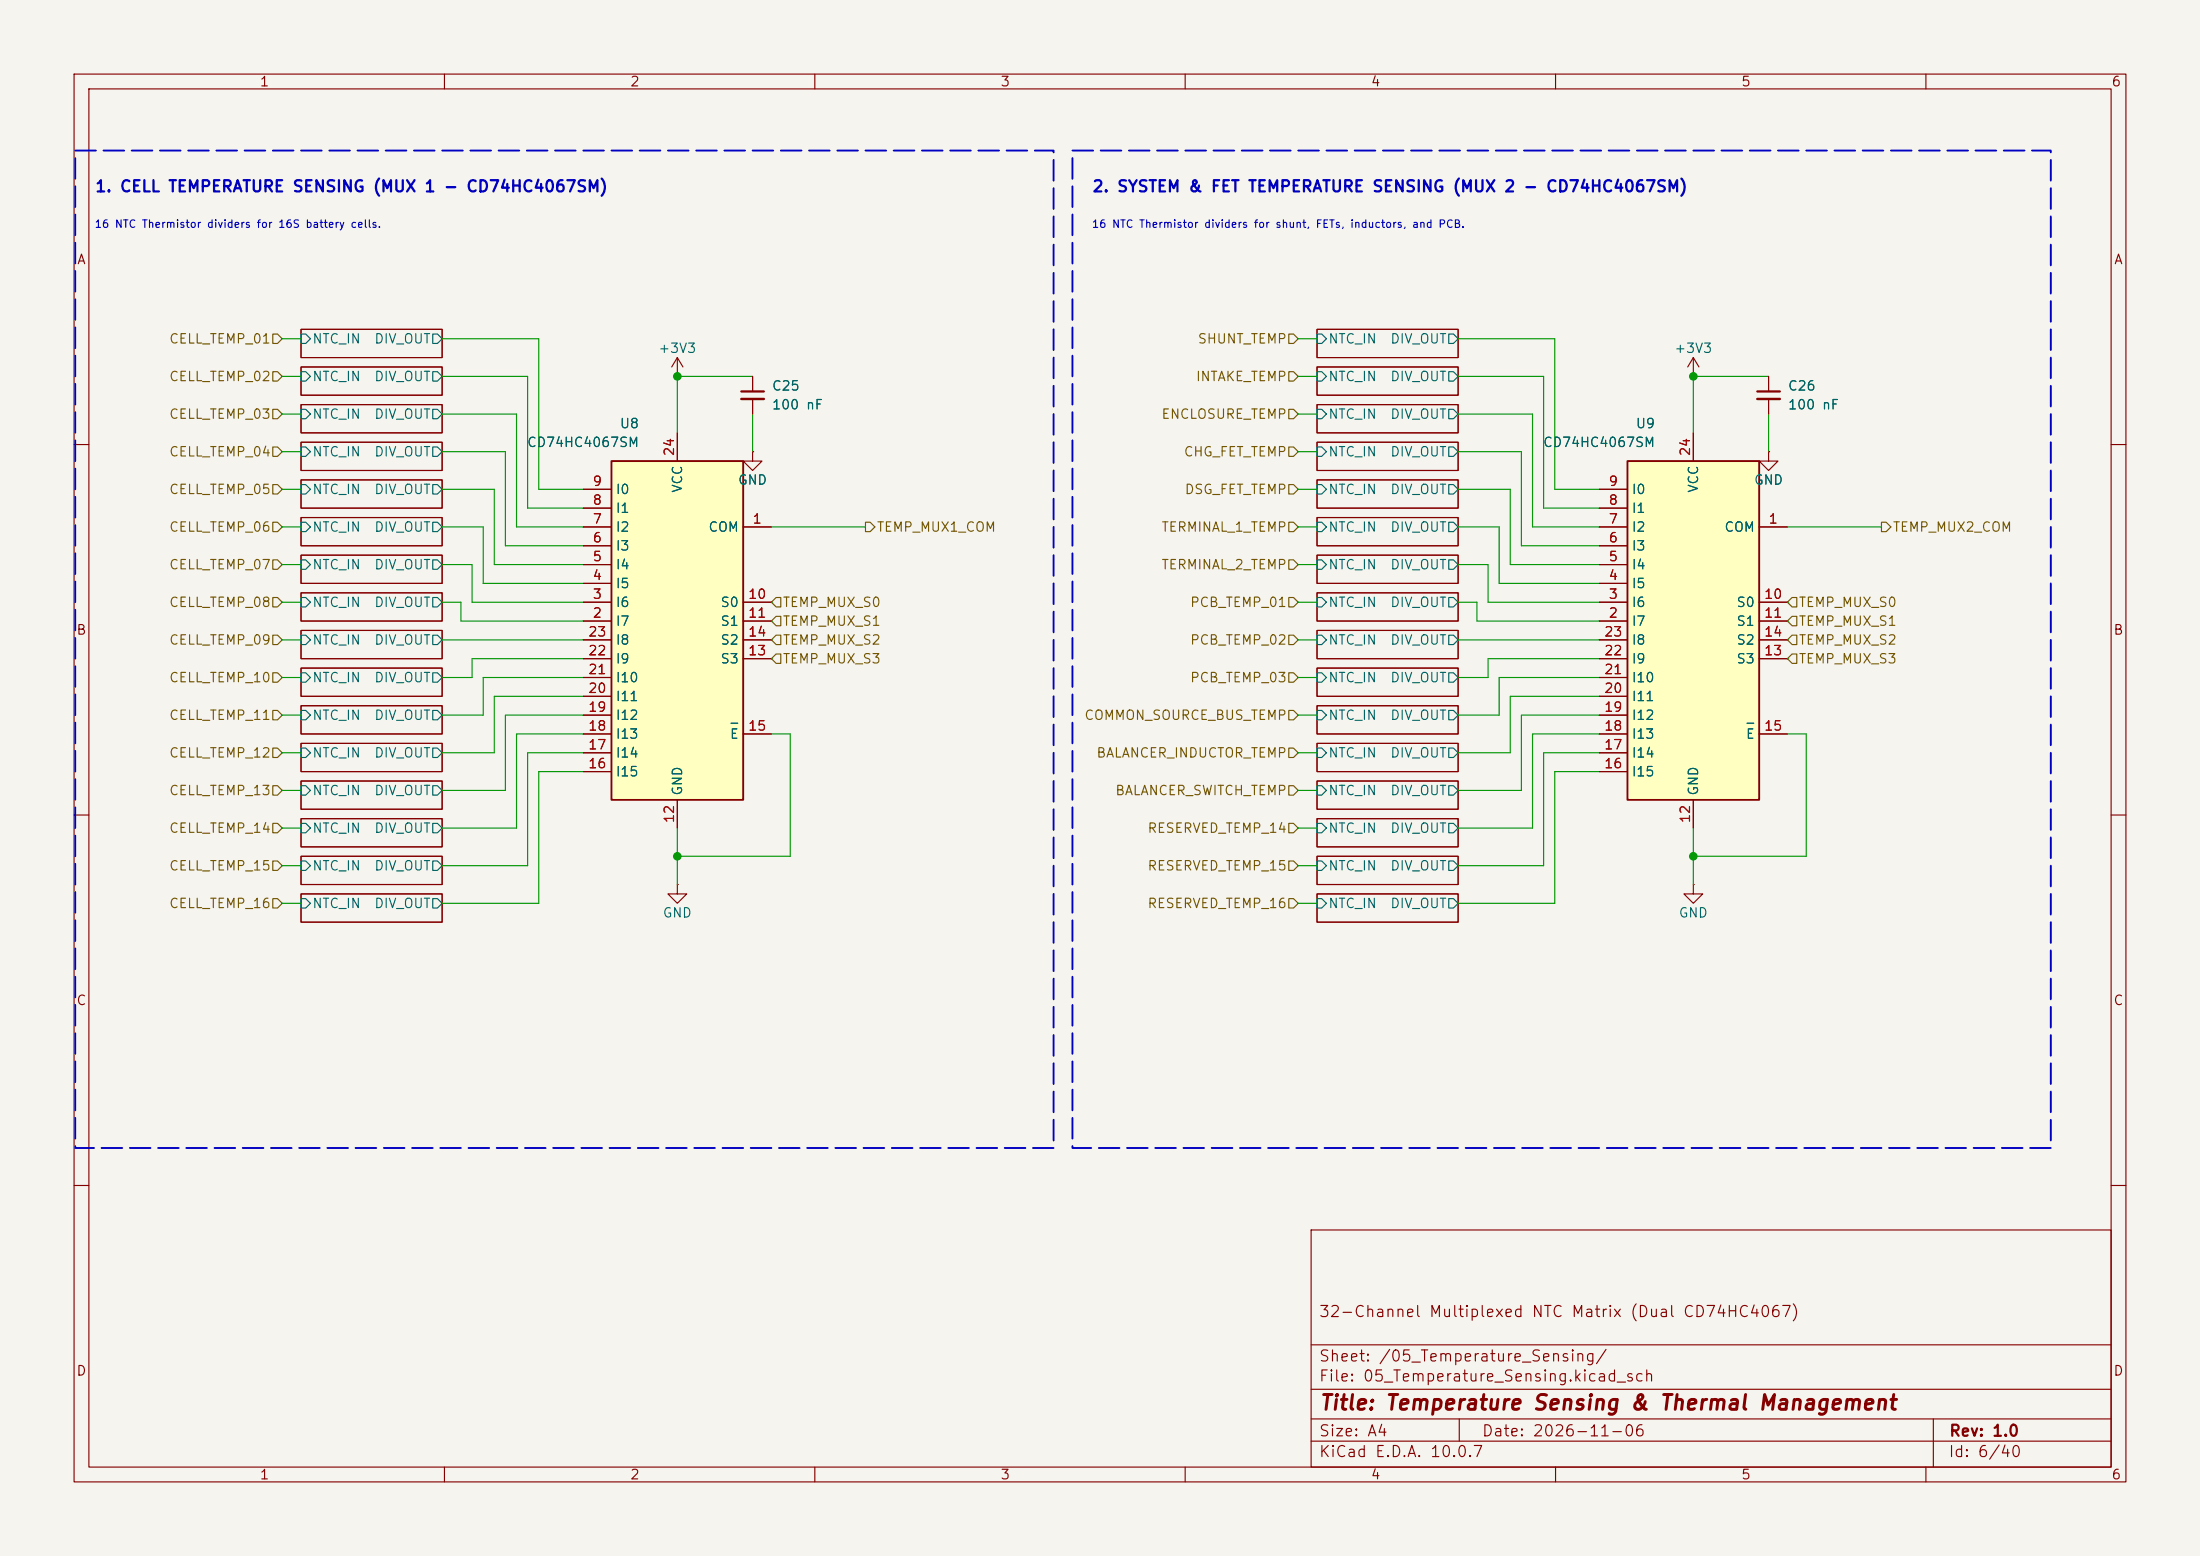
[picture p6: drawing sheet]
<svg xmlns="http://www.w3.org/2000/svg" width="297mm" height="210mm" viewBox="0 0 297 210" stroke-linecap="round" stroke-linejoin="round" font-family="sans-serif">
<path d="M0 0h297v210h-297z" fill="#f5f4ef" stroke="#f5f4ef" stroke-width=".14"/>
<g fill="none" stroke="#840000" stroke-width=".15">
<path d="M10 10h277v190h-277zM12 12h273v186h-273zM60 10v2M110 10v2M160 10v2M210 10v2M260 10v2M40.6 59.7h19.1v3.8h-19.1zM40.6 49.5h19.1v3.8h-19.1zM40.6 54.6h19.1v3.8h-19.1zM40.6 44.5h19.1v3.8h-19.1zM101.6 50.8v2"/>
<path d="M101.6 53.8v2.1M177.8 49.5h19v3.8h-19zM177.8 59.7h19v3.8h-19zM177.8 44.5h19v3.8h-19zM177.8 54.6h19v3.8h-19zM10 60h2M40.6 64.8h19.1v3.8h-19.1zM40.6 74.9h19.1v3.8h-19.1zM40.6 69.9h19.1v3.8h-19.1zM177.8 69.9h19v3.8h-19zM177.8 64.8h19v3.8h-19zM177.8 74.9h19v3.8h-19z"/>
<path d="M238.8 61v1.2h1.2l-1.2 1.3-1.3-1.3h1.3M238.8 61h.1M285 60h2M40.6 95.3h19.1v3.8h-19.1zM40.6 90.2h19.1v3.8h-19.1zM40.6 85.1h19.1v3.8h-19.1zM40.6 80h19.1v3.8h-19.1zM177.8 90.2h19v3.8h-19zM177.8 80h19v3.8h-19zM177.8 95.3h19v3.8h-19zM177.8 85.1h19v3.8h-19zM10 110h2"/>
<path d="M40.6 100.3h19.1v3.8h-19.1zM40.6 115.6h19.1v3.8h-19.1zM40.6 110.5h19.1v3.8h-19.1zM40.6 105.4h19.1v3.8h-19.1zM91.4 119.4v1.3h1.3l-1.3 1.2-1.2-1.2h1.2M91.4 119.4h.1M177.8 100.3h19v3.8h-19zM177.8 105.4h19v3.8h-19zM177.8 115.6h19v3.8h-19zM177.8 110.5h19v3.8h-19zM285 110h2M40.6 120.7h19.1v3.8h-19.1z"/>
<path d="M177.8 120.7h19v3.8h-19zM10 160h2M177 166h108v32h-108zM285 160h2M60 198v2M110 198v2M160 198v2M177 194.5h108M177 191.5h108M177 187.5h108M177 181.5h108M197 191.5v3"/>
<path d="M210 198v2M260 198v2M261 191.5v6.5"/>
</g>
<g fill="none" stroke="#006464" stroke-width=".15">
<path d="M40.6 50.2h.7l.6 .6-.6 .6h-.7zM40.6 55.2h.7l.6 .7-.6 .6h-.7zM40.6 45.1h.7l.6 .6-.6 .7h-.7zM58.4 50.2h.7l.6 .6-.6 .6h-.7zM58.4 55.2h.7l.6 .7-.6 .6h-.7zM58.4 45.1h.7l.6 .6-.6 .7h-.7zM177.8 50.2h.6l.7 .6-.7 .6h-.6zM177.8 45.1h.6l.7 .6-.7 .7h-.6zM177.8 55.2h.6l.7 .7-.7 .6h-.6zM195.6 50.2h.6l.6 .6-.6 .6h-.6zM195.6 45.1h.6l.6 .6-.6 .7h-.6zM195.6 55.2h.6l.6 .7-.6 .6h-.6z"/>
<path d="M40.6 65.4h.7l.6 .6-.6 .7h-.7zM40.6 75.6h.7l.6 .6-.6 .6h-.7zM40.6 70.5h.7l.6 .6-.6 .7h-.7zM40.6 60.3h.7l.6 .7-.6 .6h-.7zM58.4 65.4h.7l.6 .6-.6 .7h-.7zM58.4 75.6h.7l.6 .6-.6 .6h-.7zM58.4 70.5h.7l.6 .6-.6 .7h-.7zM58.4 60.3h.7l.6 .7-.6 .6h-.7zM177.8 60.3h.6l.7 .7-.7 .6h-.6zM177.8 70.5h.6l.7 .6-.7 .7h-.6zM177.8 65.4h.6l.7 .6-.7 .7h-.6zM177.8 75.6h.6l.7 .6-.7 .6h-.6z"/>
<path d="M195.6 60.3h.6l.6 .7-.6 .6h-.6zM195.6 70.5h.6l.6 .6-.6 .7h-.6zM195.6 65.4h.6l.6 .6-.6 .7h-.6zM195.6 75.6h.6l.6 .6-.6 .6h-.6zM40.6 95.9h.7l.6 .6-.6 .7h-.7zM40.6 90.8h.7l.6 .6-.6 .7h-.7zM40.6 85.7h.7l.6 .7-.6 .6h-.7zM40.6 80.6h.7l.6 .7-.6 .6h-.7zM58.4 95.9h.7l.6 .6-.6 .7h-.7zM58.4 90.8h.7l.6 .6-.6 .7h-.7zM58.4 85.7h.7l.6 .7-.6 .6h-.7zM58.4 80.6h.7l.6 .7-.6 .6h-.7z"/>
<path d="M177.8 90.8h.6l.7 .6-.7 .7h-.6zM177.8 80.6h.6l.7 .7-.7 .6h-.6zM177.8 95.9h.6l.7 .6-.7 .7h-.6zM177.8 85.7h.6l.7 .7-.7 .6h-.6zM195.6 90.8h.6l.6 .6-.6 .7h-.6zM195.6 80.6h.6l.6 .7-.6 .6h-.6zM195.6 95.9h.6l.6 .6-.6 .7h-.6zM195.6 85.7h.6l.6 .7-.6 .6h-.6zM40.6 101h.7l.6 .6-.6 .6h-.7zM40.6 116.2h.7l.6 .6-.6 .7h-.7zM40.6 111.1h.7l.6 .7-.6 .6h-.7zM40.6 106h.7l.6 .7-.6 .6h-.7z"/>
<path d="M58.4 101h.7l.6 .6-.6 .6h-.7zM58.4 116.2h.7l.6 .6-.6 .7h-.7zM58.4 111.1h.7l.6 .7-.6 .6h-.7zM58.4 106h.7l.6 .7-.6 .6h-.7zM177.8 101h.6l.7 .6-.7 .6h-.6zM177.8 106h.6l.7 .7-.7 .6h-.6zM177.8 116.2h.6l.7 .6-.7 .7h-.6zM177.8 111.1h.6l.7 .7-.7 .6h-.6zM195.6 101h.6l.6 .6-.6 .6h-.6zM195.6 106h.6l.6 .7-.6 .6h-.6zM195.6 116.2h.6l.6 .6-.6 .7h-.6zM195.6 111.1h.6l.6 .7-.6 .6h-.6z"/>
<path d="M40.6 121.3h.7l.6 .6-.6 .7h-.7zM58.4 121.3h.7l.6 .6-.6 .7h-.7zM177.8 121.3h.6l.7 .6-.7 .7h-.6zM195.6 121.3h.6l.6 .6-.6 .7h-.6z"/>
</g>
<path d="M100.1 52.8h3" fill="none" stroke="#840000" stroke-width=".3"/>
<path d="M100.1 53.8h3" fill="none" stroke="#840000" stroke-width=".33"/>
<path d="M82.5 62.2h17.8v45.8h-17.8z" fill="#ffffc2"/>
<path d="M82.5 62.2h17.8v45.8h-17.8z" fill="none" stroke="#840000" stroke-width=".25"/>
<g fill="none" stroke="#840000" stroke-width=".15">
<path d="M91.4 50.8h.1M91.4 48.3v2.5M91.4 58.4v3.8M91.4 48.3l-.7 1.2M91.4 48.3l.8 1.2M228.6 50.8h.1M228.6 48.3l-.8 1.2M228.6 48.3l.8 1.2M228.6 48.3v2.5M238.8 50.8v2M238.8 53.8v2.1M78.7 71.1h3.8"/>
<path d="M78.7 78.7h3.8M78.7 76.2h3.8M78.7 73.7h3.8M78.7 68.6h3.8M78.7 66h3.8M100.3 71.1h3.8M101.6 61v1.2h1.3l-1.3 1.3-1.3-1.3h1.3M101.6 61h.1M78.7 83.8h3.8M78.7 81.3h3.8M78.7 88.9h3.8M78.7 86.4h3.8"/>
<path d="M78.7 99.1h3.8M78.7 96.5h3.8M78.7 94h3.8M78.7 91.4h3.8M100.3 83.8h3.8M100.3 81.3h3.8M100.3 88.9h3.8M100.3 86.4h3.8M100.3 99.1h3.8M78.7 104.1h3.8M78.7 101.6h3.8M91.4 108v3.8"/>
<path d="M228.6 119.4v1.3h1.3l-1.3 1.2-1.3-1.2h1.3M228.6 119.4h.1"/>
</g>
<path d="M98.7 97.6h.9" fill="none" stroke="#006464" stroke-width=".15"/>
<path d="M237.2 52.8h3.1" fill="none" stroke="#840000" stroke-width=".3"/>
<path d="M237.2 53.8h3.1" fill="none" stroke="#840000" stroke-width=".33"/>
<path d="M219.7 62.2h17.8v45.8h-17.8z" fill="#ffffc2"/>
<path d="M219.7 62.2h17.8v45.8h-17.8z" fill="none" stroke="#840000" stroke-width=".25"/>
<g fill="none" stroke="#840000" stroke-width=".15">
<path d="M91.4 58.4v3.8M101.6 50.8v2M101.6 53.8v2.1M228.6 58.4v3.8M238.8 50.8v2M238.8 53.8v2.1M78.7 71.1h3.8M78.7 78.7h3.8M78.7 76.2h3.8M78.7 73.7h3.8M78.7 68.6h3.8M78.7 66h3.8"/>
<path d="M100.3 71.1h3.8M101.6 61h.1M215.9 71.1h3.8M215.9 78.7h3.8M215.9 76.2h3.8M215.9 73.7h3.8M215.9 68.6h3.8M215.9 66h3.8M237.5 71.1h3.8M238.8 61h.1M78.7 83.8h3.8M78.7 81.3h3.8"/>
<path d="M78.7 88.9h3.8M78.7 86.4h3.8M78.7 99.1h3.8M78.7 96.5h3.8M78.7 94h3.8M78.7 91.4h3.8M100.3 83.8h3.8M100.3 81.3h3.8M100.3 88.9h3.8M100.3 86.4h3.8M100.3 99.1h3.8M215.9 83.8h3.8"/>
<path d="M215.9 81.3h3.8M215.9 88.9h3.8M215.9 86.4h3.8M215.9 99.1h3.8M215.9 96.5h3.8M215.9 94h3.8M215.9 91.4h3.8M237.5 83.8h3.8M237.5 81.3h3.8M237.5 88.9h3.8M237.5 86.4h3.8M237.5 99.1h3.8"/>
<path d="M78.7 104.1h3.8M78.7 101.6h3.8M91.4 108v3.8M215.9 104.1h3.8M215.9 101.6h3.8M228.6 108v3.8"/>
</g>
<path d="M98.7 97.6h.9M235.9 97.6h.9" fill="none" stroke="#006464" stroke-width=".15"/>
<g fill="none" stroke="#725600" stroke-width=".15">
<path d="M36.8 45.1h.7l.6 .6-.6 .7h-.7zM36.8 55.2h.7l.6 .7-.6 .6h-.7zM36.8 50.2h.7l.6 .6-.6 .6h-.7zM174 55.2h.6l.7 .7-.7 .6h-.6zM174 50.2h.6l.7 .6-.7 .6h-.6zM174 45.1h.6l.7 .6-.7 .7h-.6zM36.8 75.6h.7l.6 .6-.6 .6h-.7zM36.8 70.5h.7l.6 .6-.6 .7h-.7zM36.8 65.4h.7l.6 .6-.6 .7h-.7zM36.8 60.3h.7l.6 .7-.6 .6h-.7zM116.8 70.5h.7l.6 .6-.6 .7h-.7zM174 75.6h.6l.7 .6-.7 .6h-.6z"/>
<path d="M174 70.5h.6l.7 .6-.7 .7h-.6zM174 65.4h.6l.7 .6-.7 .7h-.6zM174 60.3h.6l.7 .7-.7 .6h-.6zM254 70.5h.6l.7 .6-.7 .7h-.6zM36.8 95.9h.7l.6 .6-.6 .7h-.7zM36.8 90.8h.7l.6 .6-.6 .7h-.7zM36.8 85.7h.7l.6 .7-.6 .6h-.7zM36.8 80.6h.7l.6 .7-.6 .6h-.7zM104.8 88.3h.6v1.2h-.6l-.7-.6zM104.8 85.7h.6v1.3h-.6l-.7-.6zM104.8 83.2h.6v1.3h-.6l-.7-.7zM104.8 80.6h.6v1.3h-.6l-.7-.6z"/>
<path d="M174 95.9h.6l.7 .6-.7 .7h-.6zM174 90.8h.6l.7 .6-.7 .7h-.6zM174 85.7h.6l.7 .7-.7 .6h-.6zM174 80.6h.6l.7 .7-.7 .6h-.6zM241.9 88.3h.7v1.2h-.7l-.6-.6zM241.9 85.7h.7v1.3h-.7l-.6-.6zM241.9 83.2h.7v1.3h-.7l-.6-.7zM241.9 80.6h.7v1.3h-.7l-.6-.6zM36.8 116.2h.7l.6 .6-.6 .7h-.7zM36.8 106h.7l.6 .7-.6 .6h-.7zM36.8 101h.7l.6 .6-.6 .6h-.7zM36.8 111.1h.7l.6 .7-.6 .6h-.7z"/>
<path d="M174 106h.6l.7 .7-.7 .6h-.6zM174 116.2h.6l.7 .6-.7 .7h-.6zM174 101h.6l.7 .6-.7 .6h-.6zM174 111.1h.6l.7 .7-.7 .6h-.6zM36.8 121.3h.7l.6 .6-.6 .7h-.7zM174 121.3h.6l.7 .6-.7 .7h-.6z"/>
</g>
<g fill="none" stroke="#009600" stroke-width=".15">
<path d="M38.1 50.8h2.5M38.1 55.9h2.5M38.1 45.7h2.5M59.7 55.9h10v15.2h9M59.7 45.7h13v20.3h6M59.7 50.8h11.5v17.8h7.5M101.6 50.8h-10.2v7.6M101.6 55.9v5.1M175.3 50.8h2.5M175.3 55.9h2.5M175.3 45.7h2.5M196.8 55.9h10.1v15.2h9"/>
<path d="M196.8 45.7h13.1v20.3h6M196.8 50.8h11.6v17.8h7.5M238.8 50.8h-10.2v7.6M238.8 55.9v5.1M38.1 71.1h2.5M38.1 76.2h2.5M38.1 66h2.5M38.1 61h2.5M59.7 71.1h5.5v7.6h13.5M59.7 61h8.5v12.7h10.5M59.7 76.2h4v5.1h15M59.7 66h7v10.2h12"/>
<path d="M104.1 71.1h12.7M175.3 71.1h2.5M175.3 76.2h2.5M175.3 66h2.5M175.3 61h2.5M196.8 71.1h5.6v7.6h13.5M196.8 61h8.6v12.7h10.5M196.8 76.2h4.1v5.1h15M196.8 66h7.1v10.2h12M241.3 71.1h12.7M38.1 91.4h2.5M38.1 81.3h2.5"/>
<path d="M38.1 86.4h2.5M38.1 96.5h2.5M59.7 81.3h2.5v2.5h16.5M59.7 86.4h19M78.7 88.9h-15v2.5h-4M78.7 91.4h-13.5v5.1h-5.5M78.7 94h-12v7.6h-7M78.7 99.1h-9v12.7h-10M78.7 96.5h-10.5v10.2h-8.5M104.1 81.3h.1M104.1 83.8h.1M104.1 86.4h.1"/>
<path d="M104.1 88.9h.1M104.1 99.1h2.6v16.5h-15.3M175.3 91.4h2.5M175.3 81.3h2.5M175.3 86.4h2.5M175.3 96.5h2.5M196.8 81.3h2.6v2.5h16.5M196.8 86.4h19.1M215.9 88.9h-15v2.5h-4.1M215.9 91.4h-13.5v5.1h-5.6M215.9 96.5h-10.5v10.2h-8.6M215.9 99.1h-9v12.7h-10.1"/>
<path d="M215.9 94h-12v7.6h-7.1M241.3 81.3h.1M241.3 83.8h.1M241.3 86.4h.1M241.3 88.9h.1M241.3 99.1h2.5v16.5h-15.2M38.1 101.6h2.5M38.1 111.8h2.5M38.1 116.8h2.5M38.1 106.7h2.5M78.7 101.6h-7.5v15.2h-11.5M78.7 104.1h-6v17.8h-13"/>
<path d="M91.4 111.8v7.6M175.3 101.6h2.5M175.3 111.8h2.5M175.3 116.8h2.5M175.3 106.7h2.5M215.9 101.6h-7.5v15.2h-11.6M215.9 104.1h-6v17.8h-13.1M228.6 111.8v7.6M38.1 121.9h2.5M175.3 121.9h2.5"/>
</g>
<path d="M10.2 20.3h132v134.6h-132zM144.8 20.3h132.1v134.6h-132.1z" fill="none" stroke="#0000c2" stroke-width=".25" stroke-dasharray="2.8 1"/>
<g fill="#009600" stroke="#009600" stroke-width=".14">
<circle cx="91.4" cy="115.6" r=".51"/>
<circle cx="91.4" cy="50.8" r=".51"/>
<circle cx="228.6" cy="50.8" r=".51"/>
<circle cx="228.6" cy="115.6" r=".51"/>
</g>
<text font-size="2" fill="#840000" x="178" y="190.8">Title: Temperature Sensing &amp; Thermal Management</text>
<g font-size="1.5" fill="#0000c2">
<text x="12.7" y="26.3">1. CELL TEMPERATURE SENSING (MUX 1 - CD74HC4067SM)</text>
<text x="147.4" y="26.3">2. SYSTEM &amp; FET TEMPERATURE SENSING (MUX 2 - CD74HC4067SM)</text>
</g>
<g font-size="1.5" fill="#840000">
<text x="178" y="178.1">32-Channel Multiplexed NTC Matrix (Dual CD74HC4067)</text>
<text x="178" y="184.1">Sheet: /05_Temperature_Sensing/</text>
<text x="178" y="186.8">File: 05_Temperature_Sensing.kicad_sch</text>
<text x="178" y="197">KiCad E.D.A. 10.0.7</text>
<text x="178" y="194.2">Size: A4</text>
<text x="200" y="194.2">Date: 2026-11-06</text>
<text x="263" y="197">Id: 6/40</text>
<text x="263" y="194.2">Rev: 1.0</text>
</g>
<g font-size="1.3" fill="#840000">
<text x="35" y="12">1</text>
<text x="85" y="12">2</text>
<text x="135" y="12">3</text>
<text x="185" y="12">4</text>
<text x="235" y="12">5</text>
<text x="285" y="12">6</text>
<text x="10.3" y="36">A</text>
<text x="285.3" y="36">A</text>
<text x="10.2" y="86">B</text>
<text x="285.2" y="86">B</text>
<text x="10.2" y="136">C</text>
<text x="285.2" y="136">C</text>
<text x="10.2" y="186">D</text>
<text x="285.2" y="186">D</text>
<text x="35" y="200">1</text>
<text x="85" y="200">2</text>
<text x="135" y="200">3</text>
<text x="185" y="200">4</text>
<text x="235" y="200">5</text>
<text x="285" y="200">6</text>
</g>
<g font-size="1.3" fill="#725600">
<text x="22.7" y="46.7">CELL_TEMP_01</text>
<text x="161.6" y="46.7">SHUNT_TEMP</text>
<text x="22.7" y="51.8">CELL_TEMP_02</text>
<text x="161.4" y="51.8">INTAKE_TEMP</text>
<text x="22.7" y="56.8">CELL_TEMP_03</text>
<text x="156.7" y="56.8">ENCLOSURE_TEMP</text>
<text x="22.7" y="61.9">CELL_TEMP_04</text>
<text x="159.7" y="61.9">CHG_FET_TEMP</text>
<text x="22.7" y="67">CELL_TEMP_05</text>
<text x="159.8" y="67">DSG_FET_TEMP</text>
<text x="22.7" y="77.2">CELL_TEMP_07</text>
<text x="22.7" y="72.1">CELL_TEMP_06</text>
<text x="118.3" y="72.1">TEMP_MUX1_COM</text>
<text x="156.7" y="77.2">TERMINAL_2_TEMP</text>
<text x="156.7" y="72.1">TERMINAL_1_TEMP</text>
<text x="255.4" y="72.1">TEMP_MUX2_COM</text>
<text x="22.7" y="82.2">CELL_TEMP_08</text>
<text x="105.6" y="82.2">TEMP_MUX_S0</text>
<text x="160.6" y="82.2">PCB_TEMP_01</text>
<text x="242.7" y="82.2">TEMP_MUX_S0</text>
<text x="22.7" y="87.3">CELL_TEMP_09</text>
<text x="105.6" y="89.9">TEMP_MUX_S3</text>
<text x="105.6" y="87.3">TEMP_MUX_S2</text>
<text x="105.6" y="84.8">TEMP_MUX_S1</text>
<text x="160.6" y="87.3">PCB_TEMP_02</text>
<text x="242.7" y="89.9">TEMP_MUX_S3</text>
<text x="242.7" y="87.3">TEMP_MUX_S2</text>
<text x="242.7" y="84.8">TEMP_MUX_S1</text>
<text x="22.7" y="92.4">CELL_TEMP_10</text>
<text x="160.6" y="92.4">PCB_TEMP_03</text>
<text x="22.7" y="97.5">CELL_TEMP_11</text>
<text x="146.3" y="97.5">COMMON_SOURCE_BUS_TEMP</text>
<text x="22.7" y="107.6">CELL_TEMP_13</text>
<text x="22.7" y="102.6">CELL_TEMP_12</text>
<text x="147.9" y="102.6">BALANCER_INDUCTOR_TEMP</text>
<text x="150.5" y="107.6">BALANCER_SWITCH_TEMP</text>
<text x="22.7" y="112.7">CELL_TEMP_14</text>
<text x="154.8" y="112.7">RESERVED_TEMP_14</text>
<text x="22.7" y="117.8">CELL_TEMP_15</text>
<text x="154.8" y="117.8">RESERVED_TEMP_15</text>
<text x="22.7" y="122.9">CELL_TEMP_16</text>
<text x="154.8" y="122.9">RESERVED_TEMP_16</text>
</g>
<g font-size="1.3" fill="#006464">
<text x="42.1" y="46.7">NTC_IN</text>
<text x="50.4" y="46.7">DIV_OUT</text>
<text x="88.8" y="48">+3V3</text>
<text x="179.2" y="46.7">NTC_IN</text>
<text x="187.6" y="46.7">DIV_OUT</text>
<text x="225.9" y="48">+3V3</text>
<text x="42.1" y="51.8">NTC_IN</text>
<text x="50.4" y="51.8">DIV_OUT</text>
<text x="104.1" y="53">C25</text>
<text x="179.2" y="51.8">NTC_IN</text>
<text x="187.6" y="51.8">DIV_OUT</text>
<text x="241.3" y="53">C26</text>
<text x="42.1" y="56.8">NTC_IN</text>
<text x="50.4" y="56.8">DIV_OUT</text>
<text x="83.6" y="58.1">U8</text>
<text x="104.1" y="55.6">100 nF</text>
<text x="179.2" y="56.8">NTC_IN</text>
<text x="187.6" y="56.8">DIV_OUT</text>
<text x="220.7" y="58.1">U9</text>
<text x="241.3" y="55.6">100 nF</text>
<text x="42.1" y="61.9">NTC_IN</text>
<text x="50.4" y="61.9">DIV_OUT</text>
<text x="71.1" y="60.7">CD74HC4067SM</text>
<text x="99.5" y="65.7">GND</text>
<text x="179.2" y="61.9">NTC_IN</text>
<text x="187.6" y="61.9">DIV_OUT</text>
<text x="208.2" y="60.7">CD74HC4067SM</text>
<text x="236.7" y="65.7">GND</text>
<text x="42.1" y="67">NTC_IN</text>
<text x="50.4" y="67">DIV_OUT</text>
<text x="83" y="69.5">I1</text>
<text x="83" y="67">I0</text>
<text x="92.4" y="66.6" transform="rotate(-90 92.4 66.6)">VCC</text>
<text x="179.2" y="67">NTC_IN</text>
<text x="187.6" y="67">DIV_OUT</text>
<text x="220.2" y="69.5">I1</text>
<text x="220.2" y="67">I0</text>
<text x="229.6" y="66.6" transform="rotate(-90 229.6 66.6)">VCC</text>
<text x="42.1" y="77.2">NTC_IN</text>
<text x="42.1" y="72.1">NTC_IN</text>
<text x="50.4" y="77.2">DIV_OUT</text>
<text x="50.4" y="72.1">DIV_OUT</text>
<text x="83" y="77.2">I4</text>
<text x="83" y="74.6">I3</text>
<text x="83" y="72.1">I2</text>
<text x="95.5" y="72.1">COM</text>
<text x="179.2" y="72.1">NTC_IN</text>
<text x="179.2" y="77.2">NTC_IN</text>
<text x="187.6" y="72.1">DIV_OUT</text>
<text x="187.6" y="77.2">DIV_OUT</text>
<text x="220.2" y="77.2">I4</text>
<text x="220.2" y="74.6">I3</text>
<text x="220.2" y="72.1">I2</text>
<text x="232.7" y="72.1">COM</text>
<text x="42.1" y="82.2">NTC_IN</text>
<text x="50.4" y="82.2">DIV_OUT</text>
<text x="83" y="82.2">I6</text>
<text x="83" y="79.7">I5</text>
<text x="97.2" y="82.2">S0</text>
<text x="179.2" y="82.2">NTC_IN</text>
<text x="187.6" y="82.2">DIV_OUT</text>
<text x="220.2" y="82.2">I6</text>
<text x="220.2" y="79.7">I5</text>
<text x="234.3" y="82.2">S0</text>
<text x="42.1" y="87.3">NTC_IN</text>
<text x="50.4" y="87.3">DIV_OUT</text>
<text x="83" y="84.8">I7</text>
<text x="83" y="89.9">I9</text>
<text x="83" y="87.3">I8</text>
<text x="97.2" y="84.8">S1</text>
<text x="97.2" y="89.9">S3</text>
<text x="97.2" y="87.3">S2</text>
<text x="179.2" y="87.3">NTC_IN</text>
<text x="187.6" y="87.3">DIV_OUT</text>
<text x="220.2" y="84.8">I7</text>
<text x="220.2" y="89.9">I9</text>
<text x="220.2" y="87.3">I8</text>
<text x="234.3" y="84.8">S1</text>
<text x="234.3" y="89.9">S3</text>
<text x="234.3" y="87.3">S2</text>
<text x="42.1" y="92.4">NTC_IN</text>
<text x="50.4" y="92.4">DIV_OUT</text>
<text x="83" y="94.9">I11</text>
<text x="83" y="92.4">I10</text>
<text x="179.2" y="92.4">NTC_IN</text>
<text x="187.6" y="92.4">DIV_OUT</text>
<text x="220.2" y="94.9">I11</text>
<text x="220.2" y="92.4">I10</text>
<text x="42.1" y="97.5">NTC_IN</text>
<text x="50.4" y="97.5">DIV_OUT</text>
<text x="83" y="100">I13</text>
<text x="83" y="97.5">I12</text>
<text x="98.4" y="100">E</text>
<text x="179.2" y="97.5">NTC_IN</text>
<text x="187.6" y="97.5">DIV_OUT</text>
<text x="220.2" y="100">I13</text>
<text x="220.2" y="97.5">I12</text>
<text x="235.6" y="100">E</text>
<text x="42.1" y="102.6">NTC_IN</text>
<text x="42.1" y="107.6">NTC_IN</text>
<text x="50.4" y="102.6">DIV_OUT</text>
<text x="50.4" y="107.6">DIV_OUT</text>
<text x="83" y="105.1">I15</text>
<text x="83" y="102.6">I14</text>
<text x="92.4" y="107.5" transform="rotate(-90 92.4 107.5)">GND</text>
<text x="179.2" y="102.6">NTC_IN</text>
<text x="179.2" y="107.6">NTC_IN</text>
<text x="187.6" y="102.6">DIV_OUT</text>
<text x="187.6" y="107.6">DIV_OUT</text>
<text x="220.2" y="105.1">I15</text>
<text x="220.2" y="102.6">I14</text>
<text x="229.6" y="107.5" transform="rotate(-90 229.6 107.5)">GND</text>
<text x="42.1" y="112.7">NTC_IN</text>
<text x="50.4" y="112.7">DIV_OUT</text>
<text x="179.2" y="112.7">NTC_IN</text>
<text x="187.6" y="112.7">DIV_OUT</text>
<text x="42.1" y="117.8">NTC_IN</text>
<text x="50.4" y="117.8">DIV_OUT</text>
<text x="179.2" y="117.8">NTC_IN</text>
<text x="187.6" y="117.8">DIV_OUT</text>
<text x="42.1" y="122.9">NTC_IN</text>
<text x="50.4" y="122.9">DIV_OUT</text>
<text x="89.4" y="124.2">GND</text>
<text x="179.2" y="122.9">NTC_IN</text>
<text x="187.6" y="122.9">DIV_OUT</text>
<text x="226.5" y="124.2">GND</text>
</g>
<g font-size="1.3" fill="#a90000">
<text x="79.9" y="65.9">9</text>
<text x="91.3" y="61.7" transform="rotate(-90 91.3 61.7)">24</text>
<text x="217.1" y="65.9">9</text>
<text x="228.5" y="61.7" transform="rotate(-90 228.5 61.7)">24</text>
<text x="79.9" y="71">7</text>
<text x="79.9" y="68.4">8</text>
<text x="101.5" y="71">1</text>
<text x="217.1" y="71">7</text>
<text x="217.1" y="68.4">8</text>
<text x="238.7" y="71">1</text>
<text x="79.9" y="76.1">5</text>
<text x="79.9" y="73.5">6</text>
<text x="217.1" y="76.1">5</text>
<text x="217.1" y="73.5">6</text>
<text x="79.9" y="83.7">2</text>
<text x="79.9" y="81.1">3</text>
<text x="79.9" y="78.6">4</text>
<text x="100.9" y="81.1">10</text>
<text x="100.9" y="83.7">11</text>
<text x="217.1" y="83.7">2</text>
<text x="217.1" y="81.1">3</text>
<text x="217.1" y="78.6">4</text>
<text x="238.1" y="81.1">10</text>
<text x="238.1" y="83.7">11</text>
<text x="79.3" y="88.8">22</text>
<text x="79.3" y="86.2">23</text>
<text x="100.9" y="88.8">13</text>
<text x="100.9" y="86.2">14</text>
<text x="216.5" y="88.8">22</text>
<text x="216.5" y="86.2">23</text>
<text x="238.1" y="88.8">13</text>
<text x="238.1" y="86.2">14</text>
<text x="79.3" y="93.8">20</text>
<text x="79.3" y="91.3">21</text>
<text x="216.5" y="93.8">20</text>
<text x="216.5" y="91.3">21</text>
<text x="79.3" y="101.5">17</text>
<text x="79.3" y="98.9">18</text>
<text x="79.3" y="96.4">19</text>
<text x="100.9" y="98.9">15</text>
<text x="216.5" y="101.5">17</text>
<text x="216.5" y="98.9">18</text>
<text x="216.5" y="96.4">19</text>
<text x="238.1" y="98.9">15</text>
<text x="79.3" y="104">16</text>
<text x="216.5" y="104">16</text>
<text x="91.3" y="111.2" transform="rotate(-90 91.3 111.2)">12</text>
<text x="228.5" y="111.2" transform="rotate(-90 228.5 111.2)">12</text>
</g>
<g font-size="1" fill="#0000c2">
<text x="12.7" y="31">16 NTC Thermistor dividers for 16S battery cells.</text>
<text x="147.3" y="31">16 NTC Thermistor dividers for shunt, FETs, inductors, and PCB.</text>
</g>
</svg>
